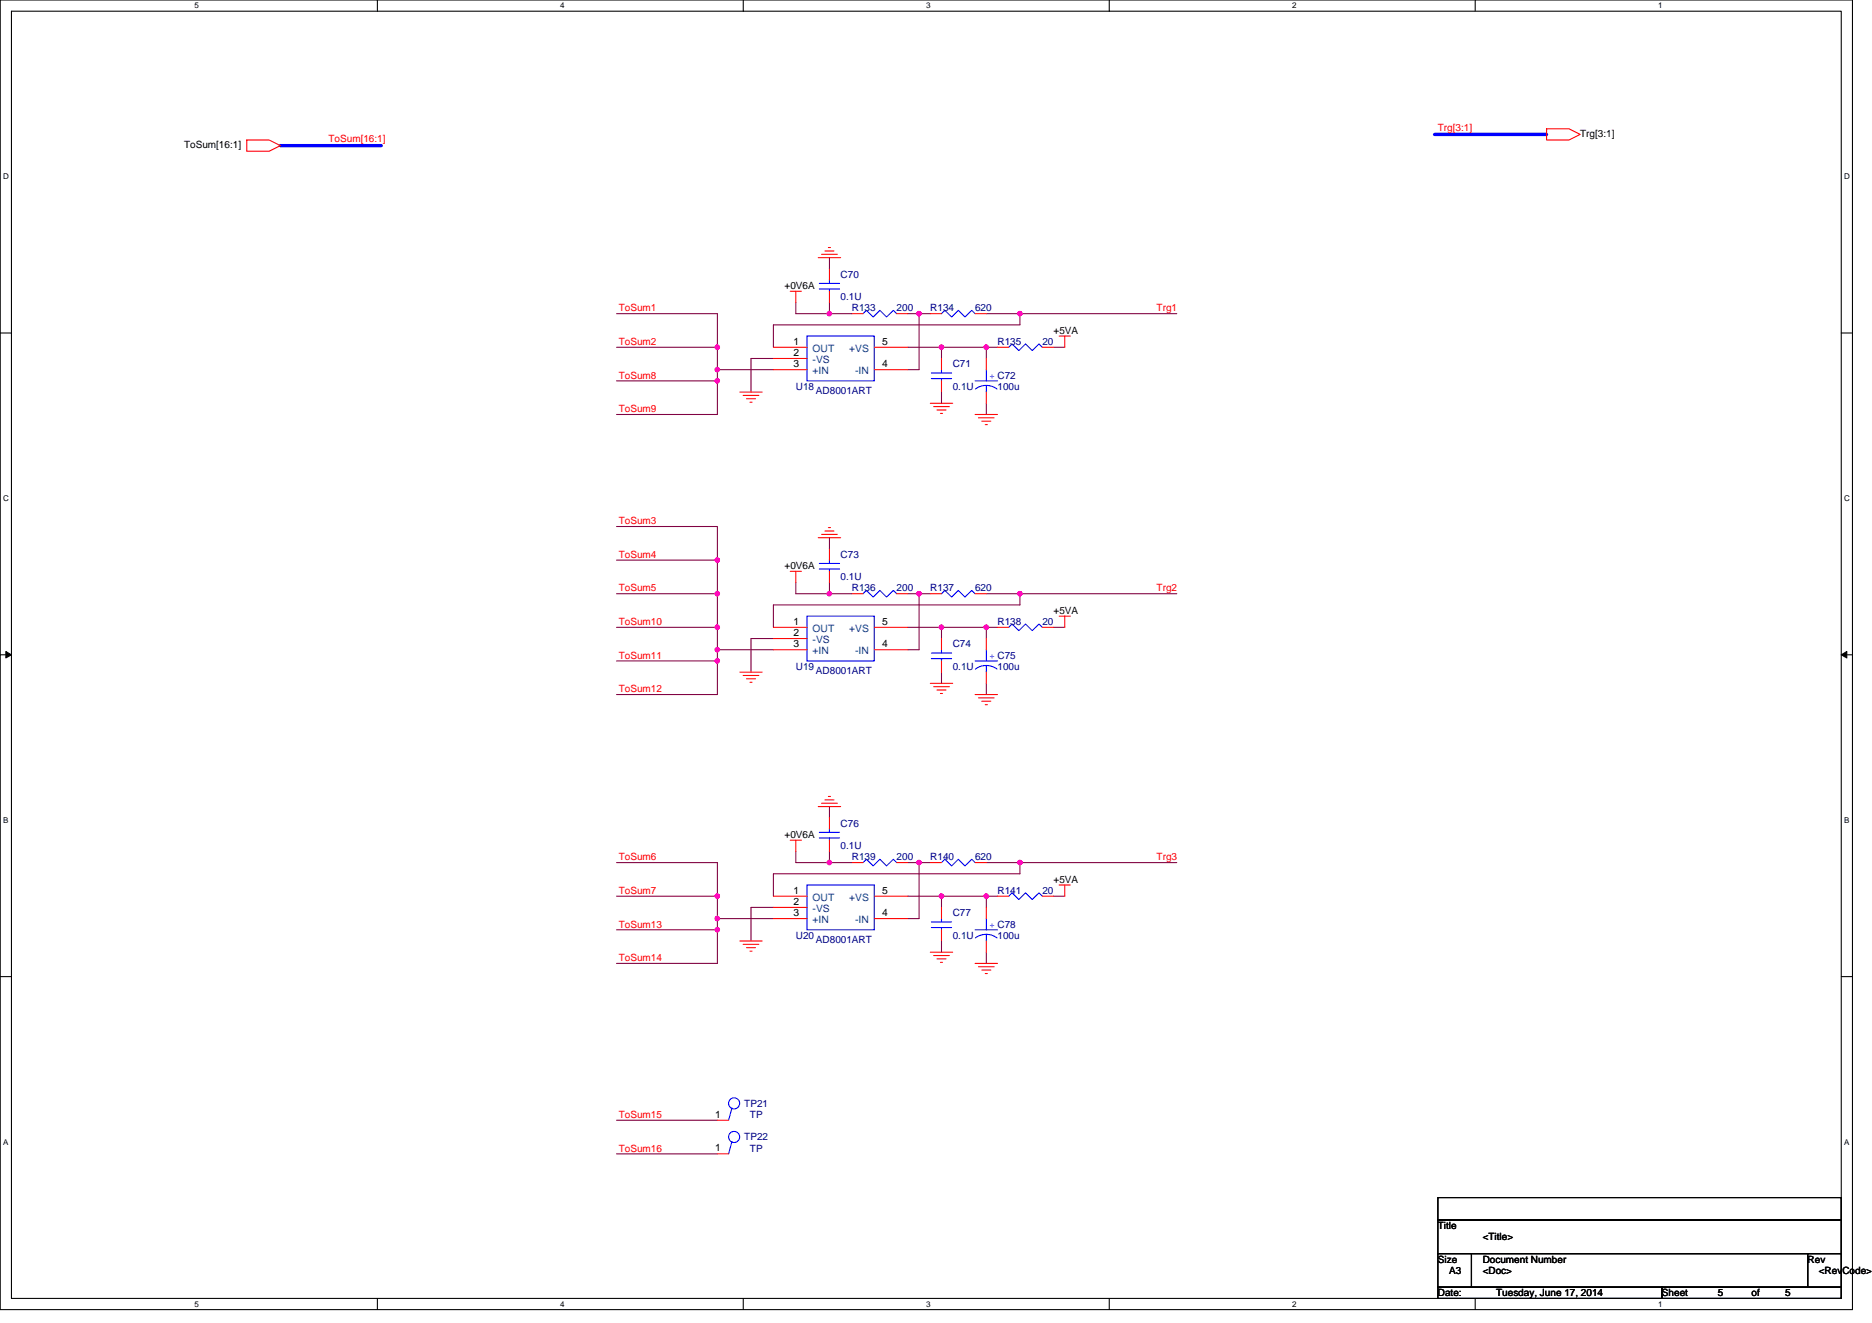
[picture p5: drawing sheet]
<svg xmlns="http://www.w3.org/2000/svg" width="297mm" height="210mm" viewBox="0 0 297 210" stroke-linecap="round" stroke-linejoin="round" font-family="sans-serif">
<path d="M0 0h293.9v207.9h-293.9zM1.8 1.8h290.4v204.3h-290.4z" fill="none" stroke="#000" stroke-width=".17"/>
<g fill="#fff">
<path d="M30.8 .2h.7v1.4h-.7z"/>
<path d="M30.8 206.3h.7v1.4h-.7z"/>
</g>
<path d="M59.9 0v1.8M59.9 206.1v1.8" fill="none" stroke="#000" stroke-width=".17"/>
<g fill="#fff">
<path d="M88.9 .2h.7v1.4h-.7z"/>
<path d="M88.9 206.3h.7v1.4h-.7z"/>
</g>
<path d="M117.9 0v1.8M117.9 206.1v1.8" fill="none" stroke="#000" stroke-width=".17"/>
<g fill="#fff">
<path d="M147 .2h.7v1.4h-.7z"/>
<path d="M147 206.3h.7v1.4h-.7z"/>
</g>
<path d="M176 0v1.8M176 206.1v1.8" fill="none" stroke="#000" stroke-width=".17"/>
<g fill="#fff">
<path d="M205 .2h.7v1.4h-.7z"/>
<path d="M205 206.3h.7v1.4h-.7z"/>
</g>
<path d="M234.1 0v1.8M234.1 206.1v1.8" fill="none" stroke="#000" stroke-width=".17"/>
<g fill="#fff">
<path d="M263.1 .2h.7v1.4h-.7z"/>
<path d="M263.1 206.3h.7v1.4h-.7z"/>
<path d="M.5 27.3h.9v1.4h-.9z"/>
<path d="M292.6 27.3h.9v1.4h-.9z"/>
<path d="M.5 78.4h.9v1.4h-.9z"/>
<path d="M292.6 78.4h.9v1.4h-.9z"/>
</g>
<path d="M0 52.9h1.8M292.2 52.9h1.7" fill="none" stroke="#000" stroke-width=".17"/>
<g fill="#fff">
<path d="M.5 129.5h.8v1.4h-.8z"/>
<path d="M292.6 129.5h.9v1.4h-.9z"/>
</g>
<path d="M0 103.9h1.8M292.2 103.9h1.7" fill="none" stroke="#000" stroke-width=".17"/>
<path d="M.9 103.4l.9 .5-.9 .5zM292.2 103.9l.8-.5v1z" fill="#000" stroke="#000" stroke-width=".16"/>
<g fill="#fff">
<path d="M.5 180.5h.8v1.4h-.8z"/>
<path d="M292.6 180.5h.9v1.4h-.9z"/>
</g>
<path d="M0 155h1.8M292.2 155h1.7M228.2 190.1h64v3.5h-64zM228.2 193.6h64v5.4h-64zM228.2 199h5.3v5.3h-5.3zM233.5 199h53.3v5.3h-53.3zM286.8 199h5.4v5.3h-5.4zM228.2 204.3h35.5v1.8h-35.5zM263.7 204.3h28.5v1.8h-28.5z" fill="none" stroke="#000" stroke-width=".17"/>
<path d="M44.5 23.1h16M227.6 21.3h17.8" fill="none" stroke="#00f" stroke-width=".53"/>
<g fill="none" stroke="#800040" stroke-width=".17">
<path d="M97.8 49.8h16v5.3M97.8 55.1h16M113.8 55.1v3.6M113.8 58.7v1.8M113.8 58.7h8.9M122.7 56.9h-3.5v5.3M126.3 48v1.8h5.3M131.6 49.8h3.6M131.6 40.9v1.8M131.6 48v1.8M144.1 49.8h1.7M144.1 55.1h5.3"/>
<path d="M145.8 49.8v8.9h-1.7M145.8 49.8h1.8M149.4 55.1v1.8M149.4 55.1h7.1M156.5 49.8h5.3M156.5 55.1v1.8M156.5 55.1h1.8M161.8 49.8v1.8h-39.1v3.5M161.8 49.8h24.9M167.2 55.1h1.7M97.8 60.5h16M113.8 60.5v5.3h-16"/>
<path d="M149.4 62.2v1.8M156.5 64v1.8M97.8 83.6h16v5.3M97.8 88.9h16M97.8 94.2h16M97.8 99.6h16M113.8 88.9v5.3M113.8 94.2v5.4M113.8 99.6v3.5M126.3 92.5v1.7h5.3M131.6 94.2h3.6M131.6 85.3v1.8"/>
<path d="M131.6 92.5v1.7M144.1 94.2h1.7M144.1 99.6h5.3M145.8 94.2v8.9h-1.7M145.8 94.2h1.8M149.4 99.6v1.7M149.4 99.6h7.1M156.5 94.2h5.3M156.5 99.6v1.7M156.5 99.6h1.8M161.8 94.2v1.8h-39.1v3.6M161.8 94.2h24.9"/>
<path d="M167.2 99.6h1.7M97.8 104.9h16M113.8 103.1v1.8M113.8 104.9v5.3h-16M113.8 103.1h8.9M122.7 101.3h-3.5v5.4M149.4 106.7v1.8M156.5 108.5v1.7M97.8 136.9h16v5.3M126.3 135.1v1.8h5.3M131.6 136.9h3.6M131.6 128v1.8"/>
<path d="M131.6 135.1v1.8M144.1 136.9h1.7M145.8 136.9v8.9h-1.7M145.8 136.9h1.8M156.5 136.9h5.3M161.8 136.9v1.8h-39.1v3.5M161.8 136.9h24.9M97.8 142.2h16M97.8 147.6h16M113.8 142.2v3.6M113.8 145.8v1.8M113.8 147.6v5.3h-16"/>
<path d="M113.8 145.8h8.9M122.7 144h-3.5v5.4M144.1 142.2h5.3M149.4 149.4v1.7M149.4 142.2v1.8M149.4 142.2h7.1M156.5 142.2v1.8M156.5 151.1v1.8M156.5 142.2h1.8M167.2 142.2h1.7M97.8 177.8h16M97.8 183.1h16"/>
</g>
<g fill="#f0f" stroke="#f0f" stroke-width=".17">
<circle cx="149.4" cy="55.1" r=".35"/>
<circle cx="156.5" cy="55.1" r=".35"/>
<circle cx="145.8" cy="49.8" r=".35"/>
<circle cx="131.6" cy="49.8" r=".35"/>
<circle cx="161.8" cy="49.8" r=".35"/>
<circle cx="113.8" cy="55.1" r=".35"/>
<circle cx="113.8" cy="58.7" r=".35"/>
<circle cx="113.8" cy="60.4" r=".35"/>
<circle cx="149.4" cy="99.6" r=".35"/>
<circle cx="156.5" cy="99.6" r=".35"/>
<circle cx="131.6" cy="94.2" r=".35"/>
<circle cx="145.8" cy="94.2" r=".35"/>
<circle cx="161.8" cy="94.2" r=".35"/>
<circle cx="113.8" cy="88.9" r=".35"/>
<circle cx="113.8" cy="94.2" r=".35"/>
<circle cx="113.8" cy="99.6" r=".35"/>
<circle cx="113.8" cy="103.1" r=".35"/>
<circle cx="113.8" cy="104.9" r=".35"/>
<circle cx="149.4" cy="142.2" r=".35"/>
<circle cx="156.5" cy="142.2" r=".35"/>
<circle cx="145.8" cy="136.9" r=".35"/>
<circle cx="131.6" cy="136.9" r=".35"/>
<circle cx="161.8" cy="136.9" r=".35"/>
<circle cx="113.8" cy="142.2" r=".35"/>
<circle cx="113.8" cy="145.8" r=".35"/>
<circle cx="113.8" cy="147.6" r=".35"/>
</g>
<g fill="none" stroke="#f00" stroke-width=".17">
<path d="M39.2 22.2h3.5l1.8 .9-1.8 .9h-3.5zM130.9 39.8h1.4M131.4 39.3h.4M245.4 20.4h3.6l1.7 .9-1.7 .9h-3.6zM122.7 55.1h5.4M122.7 56.9h5.4M122.7 58.7h5.4M125.4 46.2h1.8M126.3 46.2v1.8M129.8 40.9h3.6M130.4 40.4h2.5M131.6 46.2v1.8"/>
<path d="M131.6 42.7v1.7M135.2 49.8h1.7M138.7 55.1h5.4M138.7 58.7h5.4M142.3 49.8h1.8M147.6 49.8h1.8M149.4 56.9v1.8M154.7 49.8h1.8M156.5 56.9v1.8M158.3 55.1h1.8M165.4 55.1h1.8M168.1 53.3h1.7"/>
<path d="M168.9 53.3v1.8M117.4 62.2h3.5M117.9 62.8h2.5M118.4 63.3h1.5M119 63.8h.3M147.6 64h3.6M148.1 64.5h2.5M148.7 65.1h1.4M149.2 65.6h.4M149.4 60.5v1.7M154.7 65.8h3.6M155.3 66.3h2.5"/>
<path d="M155.8 66.8h1.4M156.3 67.4h.4M156.5 62.2v1.8M122.7 99.6h5.4M125.4 90.7h1.8M126.3 90.7v1.8M129.8 85.3h3.6M130.4 84.8h2.5M130.9 84.3h1.4M131.4 83.7h.4M131.6 90.7v1.8M131.6 87.1v1.8"/>
<path d="M135.2 94.2h1.7M138.7 99.6h5.4M142.3 94.2h1.8M147.6 94.2h1.8M154.7 94.2h1.8M158.3 99.6h1.8M165.4 99.6h1.8M168.1 97.8h1.7M168.9 97.8v1.8M117.4 106.7h3.5M117.9 107.2h2.5M118.4 107.7h1.5"/>
<path d="M119 108.3h.3M122.7 101.3h5.4M122.7 103.1h5.4M138.7 103.1h5.4M147.6 108.5h3.6M148.1 109h2.5M148.7 109.5h1.4M149.2 110.1h.4M149.4 104.9v1.8M149.4 101.3v1.8M154.7 110.2h3.6M155.3 110.8h2.5"/>
<path d="M155.8 111.3h1.4M156.3 111.8h.4M156.5 101.3v1.8M156.5 106.7v1.8M125.4 133.3h1.8M126.3 133.3v1.8M129.8 128h3.6M130.4 127.5h2.5M130.9 127h1.4M131.4 126.4h.4M131.6 133.3v1.8M131.6 129.8v1.8"/>
<path d="M135.2 136.9h1.7M142.3 136.9h1.8M147.6 136.9h1.8M154.7 136.9h1.8M117.4 149.4h3.5M117.9 149.9h2.5M118.4 150.4h1.5M119 151h.3M122.7 142.2h5.4M122.7 144h5.4M122.7 145.8h5.4M138.7 142.2h5.4"/>
<path d="M138.7 145.8h5.4M147.6 151.1h3.6M148.1 151.7h2.5M148.7 152.2h1.4M149.2 152.7h.4M149.4 147.6v1.8M149.4 144v1.8M154.7 152.9h3.6M155.3 153.4h2.5M155.8 154h1.4M156.3 154.5h.4M156.5 144v1.8"/>
<path d="M156.5 149.4v1.7M158.3 142.2h1.8M165.4 142.2h1.8M168.1 140.5h1.7M168.9 140.5v1.7M113.8 177.8h1.8M113.8 183.1h1.8"/>
</g>
<g fill="none" stroke="#00f" stroke-width=".17">
<path d="M128.1 53.3h10.6v7.2h-10.6zM130 45h3.2M130 45.9h3.2M131.6 45.9v.3M131.6 44.4v.6M136.9 49.8l.6-.5 1.1 1 1-1 1.1 1 1-1 .6 .5M147.8 59.2h3.2M149.4 49.8l.5-.5 1.1 1 1.1-1 1 1 1.1-1 .5 .5M149.4 58.7v.5M156.5 58.7v1.8M160.1 55.1l.5-.5 1.1 1 1-1 1.1 1 1.1-1 .5 .5M147.8 60.1h3.2"/>
<path d="M149.4 60.1v.4M154.7 60.5h3.6M154.8 61.7a2.86 2.86 0 0 1 3.4 0M156.5 61.2v1M128.1 97.8h10.6v7.1h-10.6zM130 89.4h3.2M130 90.3h3.2M131.6 90.3v.4M131.6 88.9v.5M136.9 94.2l.6-.5 1.1 1.1 1-1.1 1.1 1.1 1-1.1 .6 .5M149.4 94.2l.5-.5 1.1 1.1 1.1-1.1 1 1.1 1.1-1.1 .5 .5M160.1 99.6l.5-.6 1.1 1.1 1-1.1 1.1 1.1 1.1-1.1 .5 .6"/>
<path d="M147.8 103.7h3.2M147.8 104.5h3.2M149.4 104.5v.4M149.4 103.1v.6M154.7 104.9h3.6M154.8 106.2a2.86 2.86 0 0 1 3.4 0M156.5 105.6v1.1M156.5 103.1v1.8M130 132.1h3.2M130 133h3.2M131.6 133v.3M131.6 131.6v.5"/>
<path d="M136.9 136.9l.6-.5 1.1 1 1-1 1.1 1 1-1 .6 .5M149.4 136.9l.5-.5 1.1 1 1.1-1 1 1 1.1-1 .5 .5M128.1 140.5h10.6v7.1h-10.6zM147.8 146.3h3.2M147.8 147.2h3.2M149.4 147.2v.4M149.4 145.8v.5M154.7 147.6h3.6M154.8 148.9a2.86 2.86 0 0 1 3.4 0M156.5 148.3v1.1M156.5 145.8v1.8M160.1 142.2l.5-.5 1.1 1.1 1-1.1 1.1 1.1 1.1-1.1 .5 .5"/>
<path d="M116.1 175.9l-.5 1.9M116.1 181.2l-.5 1.9"/>
<circle cx="116.5" cy="175.1" r=".88"/>
<circle cx="116.5" cy="180.5" r=".88"/>
</g>
<g font-size="1.6">
<text x="29.2" y="23.5">ToSum[16:1]</text>
<text x="250.7" y="21.7">Trg[3:1]</text>
<text x="124.5" y="45.9">+0V6A</text>
<text x="167.2" y="53">+5VA</text>
<text x="125.9" y="54.7">1</text>
<text x="125.9" y="56.5">2</text>
<text x="125.9" y="58.3">3</text>
<text x="140" y="54.7">5</text>
<text x="140" y="58.3">4</text>
<text x="124.5" y="90.3">+0V6A</text>
<text x="125.9" y="99.2">1</text>
<text x="125.9" y="101">2</text>
<text x="140" y="99.2">5</text>
<text x="167.2" y="97.4">+5VA</text>
<text x="125.9" y="102.7">3</text>
<text x="140" y="102.7">4</text>
<text x="124.5" y="133">+0V6A</text>
<text x="125.9" y="141.9">1</text>
<text x="125.9" y="143.6">2</text>
<text x="140" y="141.9">5</text>
<text x="167.2" y="140.1">+5VA</text>
<text x="125.9" y="145.4">3</text>
<text x="140" y="145.4">4</text>
<text x="113.5" y="177.4">1</text>
<text x="113.5" y="182.8">1</text>
<text x="228.2" y="195.1">Title</text>
<text x="235.3" y="196.8">&lt;Title&gt;</text>
<text x="228.2" y="200.4">Size</text>
<text x="229.9" y="202.2">A3</text>
<text x="235.3" y="200.4">Document Number</text>
<text x="235.3" y="202.2">&lt;Doc&gt;</text>
<text x="286.8" y="200.4">Rev</text>
<text x="288.6" y="202.2">&lt;RevCode&gt;</text>
<text x="228.2" y="205.7">Date:</text>
<text x="237.4" y="205.7">Tuesday, June 17, 2014</text>
<text x="263.7" y="205.7">Sheet</text>
<text x="272.6" y="205.7">5</text>
<text x="277.9" y="205.7">of</text>
<text x="283.3" y="205.7">5</text>
</g>
<g font-size="1.6" fill="#f00">
<text x="52.1" y="22.6">ToSum[16:1]</text>
<text x="228.2" y="20.8">Trg[3:1]</text>
<text x="98.2" y="49.4">ToSum1</text>
<text x="183.5" y="49.4">Trg1</text>
<text x="98.2" y="54.8">ToSum2</text>
<text x="98.2" y="65.4">ToSum9</text>
<text x="98.2" y="60.1">ToSum8</text>
<text x="98.2" y="83.2">ToSum3</text>
<text x="98.2" y="88.5">ToSum4</text>
<text x="98.2" y="93.9">ToSum5</text>
<text x="183.5" y="93.9">Trg2</text>
<text x="98.2" y="99.2">ToSum10</text>
<text x="98.2" y="104.5">ToSum11</text>
<text x="98.2" y="109.9">ToSum12</text>
<text x="98.2" y="136.5">ToSum6</text>
<text x="183.5" y="136.5">Trg3</text>
<text x="98.2" y="141.9">ToSum7</text>
<text x="98.2" y="147.2">ToSum13</text>
<text x="98.2" y="152.5">ToSum14</text>
<text x="98.2" y="177.4">ToSum15</text>
<text x="98.2" y="182.8">ToSum16</text>
</g>
<g font-size="1.6" fill="#000080">
<text x="133.4" y="44.1">C70</text>
<text x="133.4" y="47.6">0.1U</text>
<text x="135.2" y="49.4">R133</text>
<text x="142.3" y="49.4">200</text>
<text x="147.6" y="49.4">R134</text>
<text x="154.7" y="49.4">620</text>
<text x="151.2" y="58.3">C71</text>
<text x="158.3" y="54.8">R135</text>
<text x="165.4" y="54.8">20</text>
<text x="126.3" y="61.9">U18</text>
<text x="129.5" y="62.6">AD8001ART</text>
<text x="151.2" y="61.9">0.1U</text>
<text x="158.3" y="61.9">100u</text>
<text x="133.4" y="88.5">C73</text>
<text x="133.4" y="92.1">0.1U</text>
<text x="135.2" y="93.9">R136</text>
<text x="142.3" y="93.9">200</text>
<text x="147.6" y="93.9">R137</text>
<text x="154.7" y="93.9">620</text>
<text x="158.3" y="99.2">R138</text>
<text x="165.4" y="99.2">20</text>
<text x="126.3" y="106.3">U19</text>
<text x="129.5" y="107">AD8001ART</text>
<text x="151.2" y="102.8">C74</text>
<text x="151.2" y="106.3">0.1U</text>
<text x="158.3" y="106.3">100u</text>
<text x="133.4" y="131.2">C76</text>
<text x="133.4" y="134.8">0.1U</text>
<text x="135.2" y="136.5">R139</text>
<text x="142.3" y="136.5">200</text>
<text x="147.6" y="136.5">R140</text>
<text x="154.7" y="136.5">620</text>
<text x="158.3" y="141.9">R141</text>
<text x="165.4" y="141.9">20</text>
<text x="126.3" y="149">U20</text>
<text x="129.5" y="149.7">AD8001ART</text>
<text x="151.2" y="145.4">C77</text>
<text x="151.2" y="149">0.1U</text>
<text x="158.3" y="149">100u</text>
<text x="118.1" y="175.7">TP21</text>
<text x="119" y="177.4">TP</text>
<text x="118.1" y="181">TP22</text>
<text x="119" y="182.8">TP</text>
</g>
<g font-size="1.6" fill="#004080">
<text x="128.9" y="55.8">OUT</text>
<text x="128.9" y="57.6">-VS</text>
<text x="128.9" y="59.4">+IN</text>
<text x="134.7" y="55.8">+VS</text>
<text x="135.7" y="59.4">-IN</text>
<text x="128.9" y="100.3">OUT</text>
<text x="134.7" y="100.3">+VS</text>
<text x="128.9" y="102.1">-VS</text>
<text x="128.9" y="103.8">+IN</text>
<text x="135.7" y="103.8">-IN</text>
<text x="128.9" y="143">OUT</text>
<text x="134.7" y="143">+VS</text>
<text x="128.9" y="144.7">-VS</text>
<text x="128.9" y="146.5">+IN</text>
<text x="135.7" y="146.5">-IN</text>
</g>
<g font-size="1.6" fill="#00f">
<text x="157" y="60.1">+ C72</text>
<text x="157" y="104.5">+ C75</text>
<text x="157" y="147.2">+ C78</text>
</g>
<g font-size="1.3">
<text x="30.8" y="1.3">5</text>
<text x="88.9" y="1.3">4</text>
<text x="147" y="1.3">3</text>
<text x="205" y="1.3">2</text>
<text x="263.1" y="1.3">1</text>
<text x=".5" y="28.4">D</text>
<text x="292.6" y="28.4">D</text>
<text x=".5" y="79.5">C</text>
<text x="292.6" y="79.5">C</text>
<text x=".5" y="130.6">B</text>
<text x="292.6" y="130.6">B</text>
<text x=".5" y="181.7">A</text>
<text x="292.6" y="181.7">A</text>
<text x="30.8" y="207.4">5</text>
<text x="88.9" y="207.4">4</text>
<text x="147" y="207.4">3</text>
<text x="205" y="207.4">2</text>
<text x="263.1" y="207.4">1</text>
</g>
</svg>
